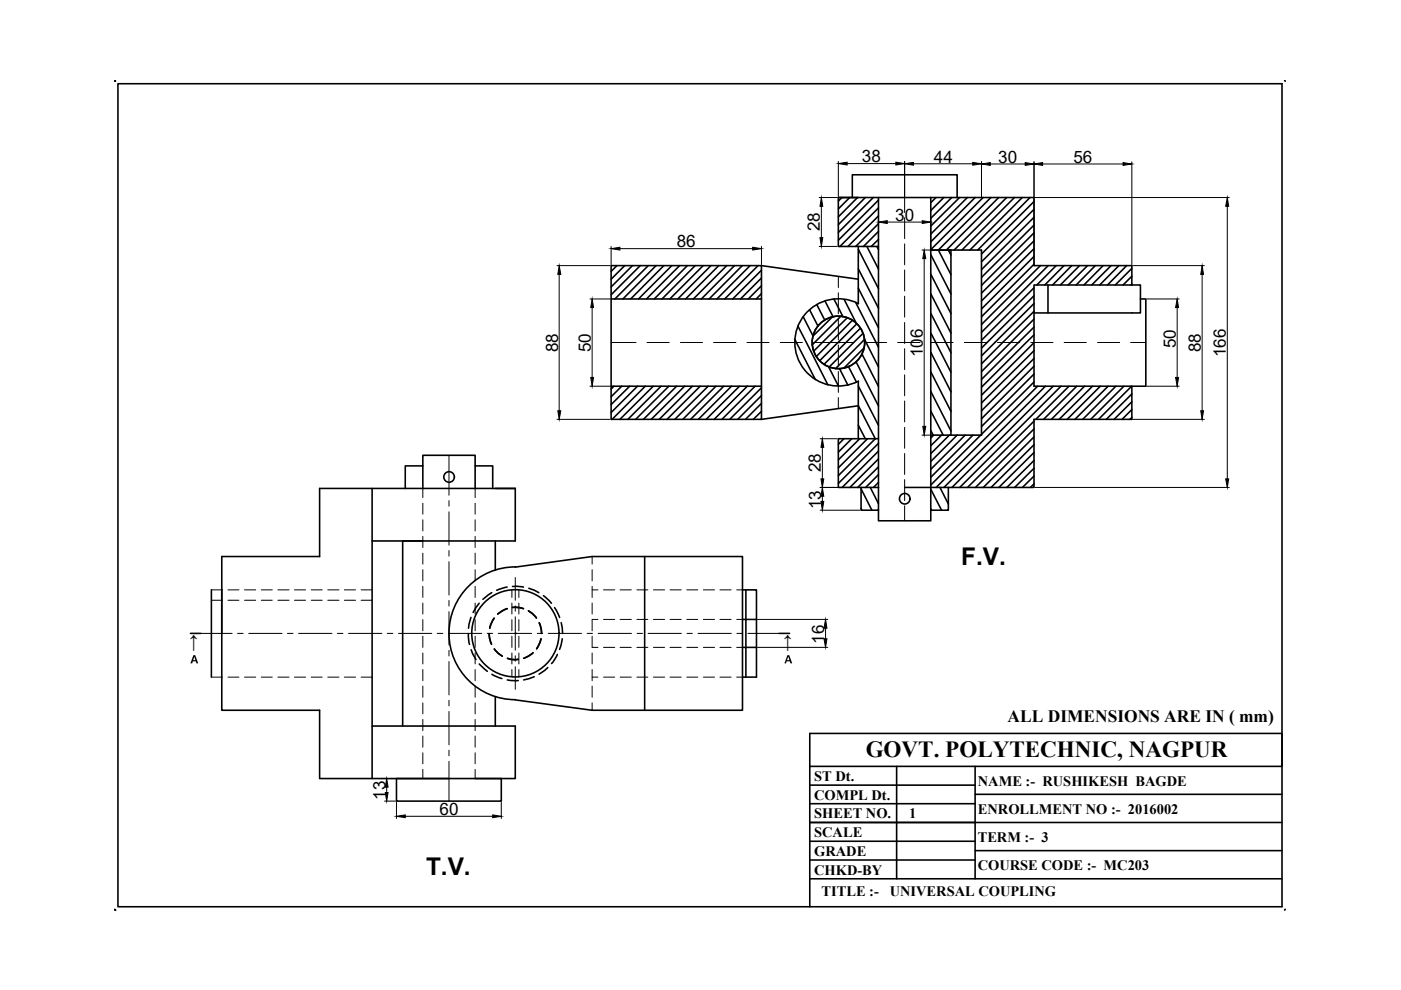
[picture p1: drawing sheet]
<svg xmlns="http://www.w3.org/2000/svg" width="297mm" height="210mm" viewBox="0 0 297 210" stroke-linecap="round" stroke-linejoin="round" font-family="sans-serif">
<!-- layer: 0 -->
<g fill="none" stroke="#000" stroke-width=".34">
<path d="M24.5 17l-.2 .2M25 17.8h246.8v174.4h-246.8zM272.4 17l.1 .2M129.6 56.3h31.8v32.6h-31.8zM130.8 56.3l-1.2 1.2M132.4 56.3l-2.8 2.9M134.1 56.3l-4.5 4.5M135.7 56.3l-6.1 6.2M137.4 56.3l-7 7.1M139.1 56.3l-7 7.1M140.7 56.3l-7 7.1M142.4 56.3l-7 7.1"/>
<path d="M144.1 56.3l-7 7.1M145.7 56.3l-7 7.1M147.4 56.3l-7 7.1M149.1 56.3l-7.1 7.1M150.7 56.3l-7 7.1M152.4 56.3l-7 7.1M154.1 56.3l-7.1 7.1M155.7 56.3l-7 7.1M157.4 56.3l-7 7.1M159 56.3l-7 7.1M160.7 56.3l-7 7.1M161.4 58.9l-4.4 4.5"/>
<path d="M161.4 57.3l-6.1 6.1M161.4 56.3l20.6 2.9M177.7 41.9h41.5v14.4h20.8v4.1M177.7 41.9v10.4h8.6M177.7 41.9h4.3M178.5 41.9l-.8 .7M180.2 41.9l-2.5 2.4M180.7 41.9v-4.8h22.2v4.8M181.8 41.9l-4.1 4.1M182 57l4.3 8.3M182 52.8l4.3 8.4M182 52.3v12.1"/>
<path d="M183.5 41.9l-5.8 5.7M183.8 52.3l2.5 4.7M185.2 41.9l-7.5 7.4M185.9 52.3l.4 .6M186.3 42.4l-8.6 8.5M186.3 44.1l-8.2 8.2M186.3 45.8l-6.5 6.5M186.3 47.4l-4.9 4.9M186.3 49.1l-3.2 3.2M186.3 50.8l-1.6 1.5M186.3 41.9v61.4M197.3 41.9v66.3h3.8v-4.9"/>
<path d="M197.3 58.1l4.3 8.4M197.3 54l4.3 8.3M198.4 41.9l-1.1 1.1M200.1 41.9l-2.8 2.7M201.1 53l.5 1.1M201.8 41.9l-4.5 4.4M203.4 41.9l-6.1 6M205.1 41.9l-7.8 7.7M206.7 41.9l-9.4 9.4M208.4 41.9l-11.1 11M210.1 41.9l-11.1 11.1 2.6 5.2M211.7 41.9l-11.1 11.1"/>
<path d="M213.4 41.9l-11.1 11.1M215.1 41.9l-11.2 11.1M216.7 41.9l-11.1 11.1M218.4 41.9l-11.1 11.1M219.2 42.7l-11.1 11.2M219.2 44.4l-11.1 11.1M219.2 46.1l-11.1 11.1M219.2 47.7l-11.1 11.1M219.2 49.4l-11.1 11.1M219.2 51.1l-11.1 11.1M219.2 52.7l-11.1 11.1M219.2 54.4l-11.1 11.1"/>
<path d="M219.2 56l-11.1 11.2M220.6 56.3l-12.5 12.5M222.2 56.3l-14.1 14.2M223.9 56.3l-4.1 4.1M225.6 56.3l-4.1 4.1M227.2 56.3l-4 4.1M228.9 56.3l-4.1 4.1M230.6 56.3l-4.1 4.1M232.2 56.3l-4 4.1M233.9 56.3l-4.1 4.1M235.6 56.3l-4.1 4.1M237.2 56.3l-4 4.1"/>
<path d="M238.9 56.3l-4.1 4.1M240 56.9l-3.5 3.5M240 58.6l-1.9 1.8M129.6 63.4h31.8M161.4 60.6l-2.7 2.8M161.4 62.2l-1.1 1.2M168.5 71.9l4.4 8.6M169.1 69.1l6.4 12.5M170.3 67.2l2.1 4M171.6 65.7l1.8 3.4M173.2 64.6l1.7 3.3M174.9 63.8l1.7 3.4"/>
<path d="M175.7 77.8l2.1 4.1M176.4 67.2l-4.1 4.1M176.8 63.4l1.9 3.8M178 78.2l1.8 3.5M178.2 67.1l-6 6M179 63.5l2.6 5.1M179.6 67.4l-7.1 7.1M179.9 77.7l1.7 3.3M180.7 67.9l-7.7 7.7M181.4 64.1l4.9 9.5M181.5 76.7l4.8 9.4M181.6 68.7l-7.8 7.8"/>
<path d="M182 61.1l4.3 8.4M182 64.4a9.2 9.2 0 0 0-13.5 8.2 9.2 9.2 0 0 0 13.5 8.2M182.4 69.6l-7.7 7.7M182.7 75l3.6 6.9M183 70.7l-7.2 7.1M183.2 73.8l-4.3 4.3M183.2 72l-6 6.2M183.2 71.9l3.1 5.9M197.3 70.6l4.3 8.3M197.3 66.4l4.3 8.4M197.3 78.8l4.3 8.4M197.3 74.7l4.3 8.4"/>
<path d="M197.3 62.3l4.3 8.3M219.2 71l-11.1 11.1M219.2 61l-11.1 11.2M219.2 62.7l-11.1 11.1M219.2 64.4l-11.1 11.1M219.2 66l-11.1 11.1M219.2 67.7l-11.1 11.1M219.2 69.4l-11.1 11M219.2 72.7l-11.1 11.1M219.2 74.4l-11.1 11M219.2 76l-11.1 11.1M219.2 77.7l-11.1 11.1"/>
<path d="M219.2 79.3l-11.1 11.1M222.2 60.4v6M240 60.4h-20.8v21.5h20.8v7h-20.8v14.4h-27.4M240 60.4h1.8v6h-22.6M240 60.3l-.2 .1M241.8 63.4h1.1v18.5h-2.9l-7.1 7M89.6 98.8v-2.3h11.1v2.3M129.6 81.9h31.8M130.2 81.9l-.6 .6M131.8 81.9l-2.2 2.2M133.5 81.9l-3.9 3.9M135.2 81.9l-5.6 5.6"/>
<path d="M136.8 81.9l-7 7M138.5 81.9l-7.1 7M140.2 81.9l-7.1 7M141.8 81.9l-7 7M143.5 81.9l-7.1 7M145.1 81.9l-7 7M146.8 81.9l-7 7M148.4 81.9l-7 7M150.1 81.9l-7 7M151.8 81.9l-7 7M153.4 81.9l-7 7M155.1 81.9l-7 7"/>
<path d="M156.8 81.9l-7.1 7M158.4 81.9l-7 7M160.1 81.9l-7 7M161.4 85.5l-3.3 3.4M161.4 82.2l-6.7 6.7M161.4 83.9l-5 5M161.4 87.2l-1.7 1.7M161.4 88.9h.1M178.9 93l-1.2 1.2M180.6 93l-2.9 2.9M182 90.1l1.5 2.9M182 86l3.6 7-7.9 7.9"/>
<path d="M182 81.8l4.3 8.4M182 80.9v12.1M182 86l-20.6 2.9M182.3 93l-4.6 4.5M183.9 93l-6.2 6.2M186.3 93h-8.6v10.3h8.6M186.3 94l-8.6 8.5M186.3 95.6l-7.8 7.7M186.3 97.3l-6.1 6M186.3 99l-4.5 4.3M197.3 92.3h10.8v-39.3h-10.8h4.3v39.3M197.3 91.3l.6 1"/>
<path d="M197.3 87.1l2.7 5.2M197.3 83l4.3 8.4M198 92.3l-.7 .6M199.6 92.3l-2.3 2.2M201.3 92.3l-4 3.9M202.9 92.3l-5.6 5.5M204.6 92.3l-7.3 7.2M206.3 92.3l-9 8.9M207.9 92.3l-10.6 10.5M219.2 81l-11.1 11.1M219.2 89.3l-14.1 14M219.2 90.9l-12.4 12.4"/>
<path d="M219.2 92.6l-10.7 10.7M219.2 94.3l-9.1 9M219.2 95.9l-7.4 7.4M219.2 97.6l-5.7 5.7M219.2 99.3l-4.1 4M220 81.9l-21.5 21.4M221.6 81.9l-21.5 21.4M223.3 81.9l-21.5 21.4M224.9 81.9l-21.4 21.4M226.6 81.9l-7 7M228.3 81.9l-7 7M229.9 81.9l-7 7"/>
<path d="M231.6 81.9l-7 7M233.3 81.9l-7 7M234.9 81.9l-7 7M236.6 81.9l-7 7M238.3 81.9l-7 7M240 83.5l-5.4 5.4M240 85.2l-3.8 3.7M240 86.8l-2.1 2.1M240 88.5l-.4 .4M78.9 103.6v61.5h16.3M78.9 114.7h10.7M85.9 103.6v-4.8h3.7v4.8"/>
<path d="M100.7 103.6v-4.8h3.8v4.8M105 103.6h4.2M105 114.7v6.2M109.2 103.6h-41.4v14.4h-20.8v32.6h20.8v14.5h11.1M109.2 103.6v11.1h-23.8v39.2M136.7 118v32.6M182.6 103.3v4.9h3.7v-4.9M182.6 107.8l.1 .4M182.6 103.6l2.3 4.6M184.5 103.3l1.8 3.5M186.3 108.2v2.2h11v-2.2M186.3 102.3l-1.1 1"/>
<path d="M186.3 100.6l-2.8 2.7M197.3 107.9l.2 .3M197.3 103.7l2.3 4.5M199.3 103.3l1.8 3.6M219.2 100.9l-2.4 2.4M219.2 102.6l-.7 .7M40.4 134.3h2.2M44.8 125.1v18.5M47 125.1v9.2M99.3 134.3l.3 2.3M99.9 130.9l-.6 2.3M99.9 137.8l1 2"/>
<path d="M101.6 127.9l-1.3 2M103.7 134.3l.1 1 .4 1.3M104.3 125.7l-1.9 1.4M104.8 131.1l-.8 1.3-.2 .8M104.8 137.6l.9 1 .8 .5M107.5 124.5l-2.2 .7M107.6 129l-1.1 .5-1 .7M107.6 139.6l.7 .2h1.6M108.7 128.8h1.5l.8 .2M108.7 124.3l2.3 .2M112 129.5l.8 .6 .9 .9M112.1 124.7l2.1 1"/>
<path d="M113 138.4l-1 .7-1 .5M114.3 132.1l.5 1.3v.9M114.7 135.4l-.2 .8-.7 1.4M115.2 126.3l1.7 1.6M117.6 128.8l1 2.1M118.2 138.7l-1.2 2M119 132l.3 2.3M119.2 135.4l-.6 2.3M157.4 125.1h3v18.5h-3M157.4 131.3h3M157.4 137.3h3M158.1 125.1v18.5"/>
<path d="M165.2 134.3h2.2M78.9 153.9h30.3v11.2h-8.5M101.6 140.8l1.7 1.5M104.3 143l2.1 .9M105 147.7v6.2M107.6 144.2l2.3 .1M109.3 148.4a14.1 14.1 0 0 1-14.1-14.1 14.1 14.1 0 0 1 14-14.1l16.3-2.2h31.9v32.6h-31.9l-16.3-2.2M113.3 143.5l-2.3 .7M116.1 141.5l-1.8 1.4M84.1 165.1h22.2v4.8h-22.2zM171.7 162.5h100.1v-7h-100.1v36.7M171.7 174.4h100.1"/>
<path d="M171.7 178.4h35M171.7 170.4h35M171.7 166.5h35M190.1 162.5v23.8M206.7 162.5v23.8M206.7 168.4h65.1M24.3 192.8l.2 .2M171.7 182.3h35M171.7 186.3h100.1M206.7 180.4h65.1M272.5 192.8l-.1 .2"/>
<circle cx="177.8" cy="72.6" r="5.6"/>
<circle cx="95.2" cy="101.1" r="1.12"/>
<circle cx="191.8" cy="105.7" r="1.12"/>
<circle cx="109.3" cy="134.3" r="9.3"/>
</g>
<g fill="none" stroke="#000" stroke-width=".21">
<path d="M177.7 34.2v7.5M179.6 34.7h10.3M191.8 34.2v7.5M193.7 34.7h12.5M208.1 34.3v7.4M210 34.8h7.4M219.2 34.3v21.8M221.1 34.8h17M240 34.3v21.8M118.1 56.3h11.3M118.6 58.2v28.9M129.6 52.3v3.8"/>
<path d="M131.4 52.7h28.2M161.4 52.3v3.8M173.7 41.9h3.8M173.7 52.3h3.8M174.1 43.7v6.7M177.7 58.6v2.4M186.3 46.6v5.4M188.1 47.1h7.4M191.8 41.9v3.2M191.8 46.2v4.4M191.8 51.7v4.4M191.8 57.2v4.5"/>
<path d="M195.5 53h1.6M195.9 54.8v35.6M197.3 46.6v6.2M219.4 41.9h41.2M240.2 56.3h15.1M254.9 58.2v28.9M260.2 43.7v57.8M125.1 63.4h4.3M125.5 65.2v14.8M129.6 72.6h5.3M137.2 72.6h4.7M144.3 72.6h4.7"/>
<path d="M151.3 72.6h4.7M158.4 72.6h4.7M165.4 72.6h4.7M172.5 72.6h8.4M177.7 62.1v4.4M177.7 67.6v4.5M177.7 73.2v4.4M177.7 78.8v4.4M183.3 72.6h4.7M190.3 72.6h4.8M191.8 62.8v4.4M191.8 68.4v4.4"/>
<path d="M191.8 73.9v4.5M191.8 79.5v4.4M197.4 72.6h4.7M204.5 72.6h4.7M211.5 72.6h4.7M218.6 72.6h4.7M225.6 72.6h4.7M232.7 72.6h4.7M239.7 72.6h3.2M243.1 63.4h6.9M249.6 65.2v14.8M95.2 96.5v8.5"/>
<path d="M118.1 88.9h11.3M125.1 81.9h4.3M173.9 93h3.6M174.4 94.8v6.7M177.7 84.3v2.3M191.8 85v4.5M191.8 90.6v4.5M191.8 96.2v4.4M195.5 92.3h1.6M240.2 88.9h15.1M243.1 81.9h6.9M89.6 103.6v1.9"/>
<path d="M89.6 106.7v2.3M89.6 110.2v2.4M89.6 113.7v2.4M89.6 117.3v2.3M95.2 106.1v1.2M95.2 108.5v7.1M95.2 116.7v1.2M95.2 119.1v7.1M100.7 103.6v1.9M100.7 106.7v2.3M100.7 110.2v2.4M100.7 113.7v2.4"/>
<path d="M100.7 117.3v2.3M125.5 118v1.6M173.9 103.3h8.4M173.9 108.2h8.4M174.4 105.2v1.1M191.8 101.7v4.4M191.8 107.2v3.2M219.4 103.3h41.2M42.6 134.3h6.6M44.8 125.1h2.3M44.8 127.3h2.3M48.3 125.1h2.4"/>
<path d="M48.3 127.3h2.4M50.4 134.3h1.1M51.8 125.1h2.4M51.8 127.3h2.4M52.7 134.3h7.1M55.4 125.1h2.3M55.4 127.3h2.3M58.9 125.1h2.4M58.9 127.3h2.4M60.9 134.3h1.2M62.4 125.1h2.4M62.4 127.3h2.4"/>
<path d="M63.3 134.3h7.1M66 125.1h2.3M66 127.3h2.3M69.5 125.1h2.4M69.5 127.3h2.4M71.5 134.3h1.2M73 125.1h2.4M73 127.3h2.4M73.9 134.3h7.1M76.6 125.1h2.3M76.6 127.3h2.3M82.1 134.3h1.2"/>
<path d="M84.5 134.3h7.1M89.6 120.8v2.4M89.6 124.3v2.4M89.6 127.9v2.3M89.6 131.4v2.3M89.6 134.9v2.4M89.6 138.4v2.4M92.7 134.3h1.2M95.1 134.3h7M95.2 127.3v1.2M95.2 129.7v7.1M95.2 137.9v1.2"/>
<path d="M100.7 120.8v2.4M100.7 124.3v2.4M100.7 127.9v2.3M100.7 131.4v2.3M100.7 134.9v2.4M100.7 138.4v2.4M103.3 134.3h1.2M105.6 134.3h7.1M108.5 125.1v1.6M108.5 127.9v2.3M108.5 131.4v2.3M108.5 134.9v2.4"/>
<path d="M108.5 138.4v2.4M109.2 122.4v4.9M109.2 128.5v1.1M109.2 130.8v7.1M109.2 139v1.2M110 125.1v1.6M110 127.9v2.3M110 131.4v2.3M110 134.9v2.4M110 138.4v2.4M113.9 134.3h1.1M116.2 134.3h7.1"/>
<path d="M124.5 134.3h1.1M125.5 120.8v2.4M125.5 124.3v2.4M125.5 127.9v2.3M125.5 131.4v2.3M125.5 134.9v2.4h1.3M125.5 138.4v2.4M125.5 131.3h1.3M125.5 125.1h1.3M126.8 134.3h7.1M128 137.3h2.3M128 131.3h2.3"/>
<path d="M128 125.1h2.3M131.5 137.3h2.3M131.5 131.3h2.3M131.5 125.1h2.3M135 137.3h2.4M135 131.3h2.4M135 125.1h2.4M135.1 134.3h1.1M137.4 134.3h7.1M138.5 137.3h2.4M138.5 131.3h2.4M138.5 125.1h2.4"/>
<path d="M142.1 137.3h2.3M142.1 131.3h2.3M142.1 125.1h2.3M145.6 137.3h2.3M145.6 131.3h2.3M145.6 125.1h2.3M145.7 134.3h1.1M148 134.3h7.1M149.1 137.3h2.4M149.1 131.3h2.4M149.1 125.1h2.4M152.6 137.3h2.4"/>
<path d="M152.6 131.3h2.4M152.6 125.1h2.4M156.2 137.3h1.2M156.2 131.3h1.2M156.2 125.1h1.2M156.2 134.3h1.2M158.6 134.3h6.6M160.6 137.3h14.9M160.6 131.3h14.9M175 133.2v2.2M44.8 143.6h2.3M48.3 143.6h2.4"/>
<path d="M51.8 143.6h2.4M55.4 143.6h2.3M58.9 143.6h2.4M62.4 143.6h2.4M66 143.6h2.3M69.5 143.6h2.4M73 143.6h2.4M76.6 143.6h2.3M89.6 142v2.3M89.6 145.5v2.3M89.6 149v2.4M89.6 152.5v2.4"/>
<path d="M89.6 156.1v2.3M89.6 159.6v2.3M95.2 140.3v7M95.2 148.5v1.2M95.2 150.8v7.1M95.2 159.1v1.1M100.7 142v2.3M100.7 145.5v2.3M100.7 149v2.4M100.7 152.5v2.4M100.7 156.1v2.3M100.7 159.6v2.3"/>
<path d="M108.5 142v1.5M109.2 141.4v4.7M110 142v1.5M125.5 142v2.3M125.5 145.5v2.3M125.5 149v1.6M125.5 143.6h1.3M128 143.6h2.3M131.5 143.6h2.3M135 143.6h2.4M138.5 143.6h2.4M142.1 143.6h2.3"/>
<path d="M145.6 143.6h2.3M149.1 143.6h2.4M152.6 143.6h2.4M156.2 143.6h1.2M81.5 165.1h2.3M81.5 169.9h2.3M82 166.9v1.1M84.1 170.1v3.4M85.9 173.1h18.6M89.6 163.1v2M95.2 161.4v8.5M100.7 163.1v2"/>
<path d="M106.3 170.1v3.4"/>
</g>
<g fill="#000">
<path d="M41 138.9h.4l.6 1.7h-.4l-.1-.4h-.6l-.1 .4h-.4zM41.2 139.2l-.2 .8h.4z"/>
<path d="M166.9 138.9h.4l.7 1.7h-.4l-.1-.4h-.7l-.1 .4h-.4zM167.1 139.2l-.2 .8h.5z"/>
<circle cx="24.3" cy="17.2" r=".17"/>
<circle cx="177.7" cy="72.6" r=".17"/>
<circle cx="109.2" cy="134.3" r=".17"/>
</g>
<g fill="#000" stroke="#000" stroke-width=".21">
<path d="M177.7 34.7l1.9-.3v.6zM189.9 34.4l1.9 .3-1.9 .3zM191.8 34.7l1.9-.3v.6zM206.2 34.4l1.9 .3-1.9 .3zM208.1 34.8l1.9-.3v.6zM217.4 34.5l1.8 .3-1.8 .3zM219.2 34.8l1.9-.3v.6zM238.1 34.5l1.9 .3-1.9 .3zM118.6 56.3l.3 1.9h-.6zM129.6 52.7l1.8-.3v.6zM159.6 52.4l1.8 .3-1.8 .3zM174.1 41.9l.3 1.8h-.6z"/>
<path d="M173.8 50.4h.6l-.3 1.9zM186.3 47.1l1.8-.3v.6zM195.5 46.8l1.8 .3-1.8 .3zM195.9 53l.4 1.8h-.6zM254.9 56.3l.3 1.9h-.6zM260.2 41.9l.3 1.8h-.6zM125.5 63.4l.3 1.8h-.5zM249.6 63.4l.3 1.8h-.7zM118.3 87.1h.6l-.3 1.8zM125.3 80h.5l-.3 1.9zM174.4 93l.3 1.8h-.6zM195.7 90.4h.6l-.4 1.9z"/>
<path d="M249.2 80h.7l-.3 1.9zM254.6 87.1h.6l-.3 1.8zM174.1 101.5h.6l-.3 1.8zM174.4 103.3l.3 1.9h-.6zM174.1 106.3h.6l-.3 1.9zM259.9 101.5h.6l-.3 1.8zM175 131.3l.3 1.9h-.6zM174.7 135.4h.6l-.3 1.9zM82 165.1l.3 1.8h-.6zM81.7 168h.6l-.3 1.9zM84.1 173.1l1.8-.3v.6zM104.5 172.8l1.8 .3-1.8 .3z"/>
<path d="M24.4 192.9l.2 .1h-.2z"/>
</g>
<g font-size="5.2">
<text x="203.8" y="119.7">F.V.</text>
<text x="90.3" y="185.4">T.V.</text>
</g>
<text font-size="4.9" x="183.5" y="160.6">GOVT. POLYTECHNIC, NAGPUR</text>
<g font-size="3.9">
<text x="40.1" y="137.1">↑</text>
<text x="166" y="137.1">↑</text>
</g>
<text font-size="3.7" x="213.6" y="153.1">ALL DIMENSIONS ARE IN ( mm)</text>
<g font-size="3.6">
<text x="182.7" y="34.4">38</text>
<text x="198" y="34.5">44</text>
<text x="211.7" y="34.5">30</text>
<text x="227.6" y="34.5">56</text>
<text x="189.8" y="46.8">30</text>
<text x="143.5" y="52.4">86</text>
<text x="173.8" y="49.1" transform="rotate(-90 173.8 49.1)">28</text>
<text x="118.3" y="74.6" transform="rotate(-90 118.3 74.6)">88</text>
<text x="125.3" y="74.6" transform="rotate(-90 125.3 74.6)">50</text>
<text x="195.7" y="75.7" transform="rotate(-90 195.7 75.7)">106</text>
<text x="249.3" y="73.8" transform="rotate(-90 249.3 73.8)">50</text>
<text x="254.6" y="74.6" transform="rotate(-90 254.6 74.6)">88</text>
<text x="259.9" y="75.7" transform="rotate(-90 259.9 75.7)">166</text>
<text x="174.1" y="100.2" transform="rotate(-90 174.1 100.2)">28</text>
<text x="174.1" y="107.9" transform="rotate(-90 174.1 107.9)">13</text>
<text x="174.7" y="136.5" transform="rotate(-90 174.7 136.5)">16</text>
<text x="81.7" y="169.6" transform="rotate(-90 81.7 169.6)">13</text>
<text x="93.2" y="172.8">60</text>
</g>
<g font-size="3.1">
<text x="172.6" y="165.6">ST Dt.</text>
<text x="207.3" y="166.6">NAME :- RUSHIKESH BAGDE</text>
<text x="172.6" y="169.6">COMPL Dt.</text>
<text x="172.6" y="173.5">SHEET NO.</text>
<text x="192.8" y="173.5">1</text>
<text x="207.3" y="172.5">ENROLLMENT NO :- 2016002</text>
<text x="172.6" y="177.5">SCALE</text>
<text x="207.3" y="178.5">TERM :- 3</text>
<text x="172.6" y="181.5">GRADE</text>
<text x="172.6" y="185.4">CHKD-BY</text>
<text x="207.3" y="184.5">COURSE CODE :- MC203</text>
<text x="174.2" y="190">TITLE :-</text>
<text x="188.6" y="190">UNIVERSAL COUPLING</text>
</g>
</svg>
